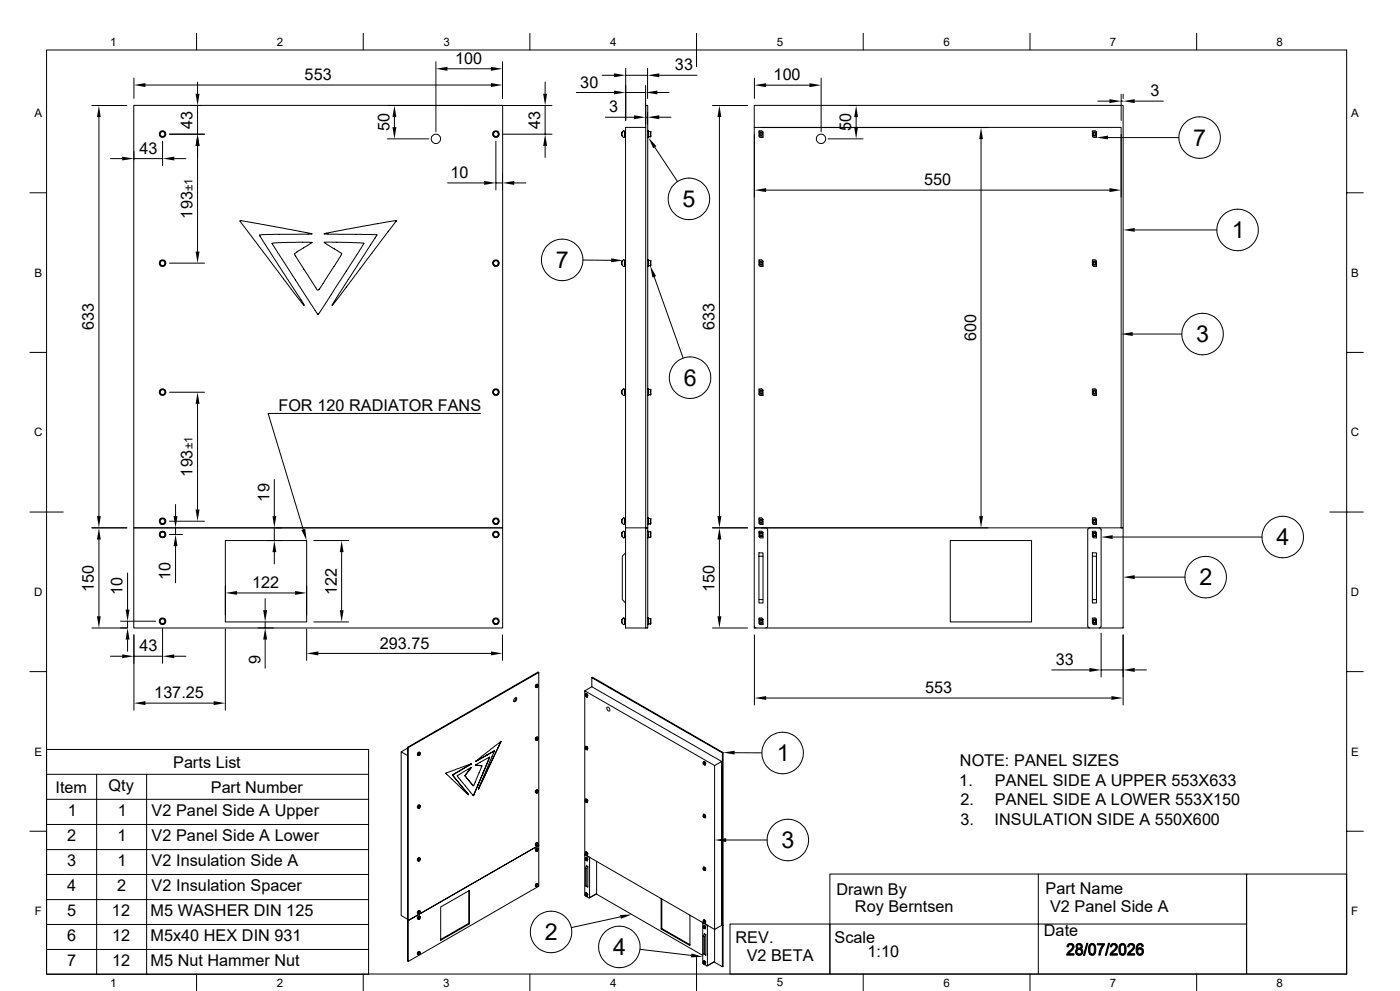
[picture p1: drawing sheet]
<svg xmlns="http://www.w3.org/2000/svg" width="420mm" height="297mm" viewBox="0 0 420 297" stroke-linecap="round" stroke-linejoin="round" font-family="sans-serif">
<g fill="none" stroke="#000" stroke-width=".3">
<path d="M14 15h390v276.9h-390zM59 10v5M109 10v5M130.8 18.5v21M150.7 18.5v11M159 10v5M209 10v10M259 10v5M309 10v5M359 10v5M27.6 31.6h10.5M29.7 35.1v119.6"/>
<path d="M40.1 31.6h110.7v126.6h-110.7zM40.2 23.4v6.1M43.6 25.5h103.7M57.1 31.6h3.3M59.3 24.6v3.5M59.3 31.6v8.6M116.2 31.6h49.4M118.3 35.1v3M134.2 20.6h13.1M163.5 24.6v3.5M163.5 31.6v8.6M172.9 27.7h11.3"/>
<path d="M180.7 22.6h3.5M181.6 35.1h8.6M186.6 39.7v1M187 39.2h.3v2l-.7-.4v-1.2zM187.3 39.6h.2v1.2h-.2M187.5 39.7h.2M187.7 27.7h6M187.7 20.5v15.6M187.7 22.6h6.6M193.7 35.1h.6M193.7 25.6v11.6M193.7 38.2h-6v120h6"/>
<path d="M193.7 31.6h.6v156.6h-.6v-30h.6h-.6zM194.3 33.7v3.5M194.3 20.5v9M194.3 39.2h.2v2h-.2M194.5 39.4h.6M194.5 39.4v.1M194.6 39.4v1.6M195.2 39.4l-.1 1.6M195.2 39.4h.1M195.2 39.4v1.5M197.2 27.7h3.5M197.8 35.1h3.5"/>
<path d="M197.8 22.6h11.3M213.7 31.6h10.5M215.8 35.1v119.6M226.3 38.2h110v120h-110zM226.3 38.2v-6.6h110.6v126.6h-.6h.6v30h-110.6v-30M226.3 23.4v6.1M227.7 39.6v1.2h1.2M228.4 38.2h68M228.9 39.6l-.4-.4h-.8v.4h1.2v1.6h-.8l-.4-.4M229.8 25.5h13M246.3 23.4v16.1M254.7 31.6h2"/>
<path d="M256.8 35.1v3M327.7 39.6v1.2h1.2M328.9 39.6l-.4-.4h-.8v.4h1.2v1.6h-.8l-.4-.4M329.3 30.3h3.5M336.3 28.2v7.9M336.3 30.3h.6M336.9 28.2v1.3M340.4 30.3h8.6M9 57.8h5M33.1 47.5h3.6M40.2 45.4v2.5M40.2 47.5h8.6"/>
<path d="M48.8 42.3v7.3M52.3 47.5h3.5M59.3 43.7v31.7M61.3 40.2h-10.5M116.2 41.6h12.5M134.3 54.8h10.9M148.8 42.3v14.6M148.8 54.8h1.9M150.7 52.2v4.7M150.9 40.2h14.7M154.3 54.8h3.5M163.5 43.7v3.5"/>
<path d="M187.5 40.7h.2M194.5 40.9l.6 .1M194.6 40.9v.1M195.1 41h.1M195.2 40.9v.1M196.4 44.2l6.8 10.2M226.3 40.3v18.8M229.8 57h103M248.4 41.6h10.5M294.3 41.7v113M332.4 41.2h21.2M336.3 40.3v18.8"/>
<path d="M404 57.8h5M50.8 78.9h10.5M72 66.1l21.6 4-15.3 .3a.33 .33 0 0 0-.4 .2 .33 .33 0 0 0 .2 .4l13.1 20.5-3.6-4.5zM81.6 72.9l4.5-.3 7.5 .1-5.3 3.4 6.6 10.5 .6 .4 .8-1 6.2-9.9-5.3-3.5 11.9 .3-13.6 21.3zM97.2 70.1l12.5-2.5 9.2-1.4-19.2 25.3 13.4-21.1zM174.9 77.9l8.4 .1M186.6 78.4v1M186.7 78.2l.6-.3v2h-.3l-.4-.4zM187.3 78.3h.2v1.2h-.2M187.5 79.4h.2M187.5 78.4h.2M194.3 77.9h.2v2h-.2"/>
<path d="M194.5 79.6h.1M194.5 79.6l.6 .1M194.5 78.1h.1M194.6 78.1v1.6M195.1 79.7h.1M195.1 78.1h-.5M195.2 78.1l-.1 1.6M195.2 78.1h.1M195.2 78.1v1.5M195.2 79.6v.1M227.7 78.3v1.2h1.2M228.5 77.9h-.8v.4h1.2v1.6l-.9-.1-.3-.3"/>
<path d="M228.5 77.9l.4 .4M327.7 78.3v1.2h1.2M328.5 77.9h-.8v.4h1.2v1.6l-.9-.1-.3-.3M328.5 77.9l.4 .4M340.4 68.9h24.6M196.3 83l8.6 24.3M9 105.6h5M50.8 117.6h10.5M186.6 117.1v.9M186.9 116.7l.4-.2v2l-.7-.3v-1.3zM187.3 116.9h.2v1.3h-.2M187.5 118h.2"/>
<path d="M187.5 117.1h.2M194.3 116.5h.2v2h-.2M194.5 116.8h.1M194.5 118.3h.1M194.6 118.3h.1M194.6 118.3h.5M195.1 116.7l.1 .1v1.5zM195.1 116.7h-.5v1.6M227.7 116.9v1.3h1.2M228.9 116.9l-.4-.4h-.8v.4h1.2v1.6h-.8l-.4-.3M327.7 116.9v1.3h1.2M328.9 116.9l-.4-.4h-.8v.4h1.2v1.6h-.8l-.4-.3"/>
<path d="M339.8 100.1h14.7M404 105.6h5M59.3 121v31.7M144.1 123.9h-63.7l10.6 34.8M9 153.5h10M27.6 158.2h10.5M40.1 158.2h110.7v30h-110.7zM50.8 156.2h10.5M52.7 151.2v3.5M52.7 158.2v2M82.3 143.7v11M82.3 158.2v3.8"/>
<path d="M82.8 158.2h1.6M186.6 155.7v1M186.6 159.7v1M186.7 159.5l.6-.3v2h-.3l-.4-.4zM187 155.2h.3v2l-.7-.4v-1.2zM187.3 155.6h.2v1.2h-.2M187.3 159.6h.2v1.2h-.2M187.5 156.7h.2M187.5 155.7h.2M187.5 159.7h.2M187.7 158.2v30h6M194.3 155.2h.2v2h-.2"/>
<path d="M194.3 159.2h.2v2h-.2M194.5 156.9l.1 .1M194.5 159.4v.1M194.5 155.4h.1M194.5 159.4h.1M194.6 155.4v1.6h.5M195.1 155.4h.1v1.6zM195.1 155.4h-.5M195.1 159.4h.1v1.6zM195.1 159.4h-.5v1.6M213.7 158.2h10.5M226.8 158.2l-.5 .5"/>
<path d="M226.8 158.2h69.6M227.7 155.6v1.2h1.2M227.7 159.6v1.2h1.2M228.5 155.2h-.8v.4h1.2v1.6h-.8l-.4-.4M228.5 155.2l.4 .4M228.9 159.6l-.4-.4h-.8v.4h1.2v1.6l-.9-.1-.3-.3M229.8 158.2l.5 .5M230.3 158.7v29M326.8 158.2l-.5 .5v29l.5 .5M326.8 158.2h3M327.7 155.6v1.2h1.2M327.7 159.6v1.2h1.2"/>
<path d="M328.5 155.2h-.8v.4h1.2v1.6h-.8l-.4-.4M328.5 155.2l.4 .4M328.9 159.6l-.4-.4h-.8v.4h1.2v1.6l-.9-.1-.3-.3M329.8 158.2l.5 .5v29l-.5 .5M398.9 153.5h10.1M29.7 161.7v23M38.3 171.7v11M50.8 160.2h3.9M52.7 163.7v11M67.6 162h24.4v24.4h-24.4zM67.6 175.6v8.7M71.1 177.7h17.4"/>
<path d="M79.5 179.4v3.5M80.1 162h4.3M82.3 165.5v3.5M92 175.6v8.7M94.1 162h10.5M102.5 165.5v17.4M187.5 160.7h.2M187.7 165.7l-1 1v13l1 1M194.5 161h.1M194.6 161h.1M194.6 161h.5M215.8 161.7v23"/>
<path d="M227.7 179.7h1.2v1h-1.2zM227.7 166.7h1.2v13M228.9 166.7v-1h-1.2v14M285.1 162h24.4v24.4h-24.4zM327.7 179.7h1.2v1h-1.2zM327.7 166.7h1.2v13M328.9 166.7v-1h-1.2v14M333.8 161h44.7M340.4 173h15.1M27.6 188.2h10.5M33.1 196.7h3.6M36.2 186.2h10.5"/>
<path d="M38.3 186.2v2M38.3 191.7v3.5M40.2 190.3v22.6M40.2 196.7h8.6M48.8 188.3v10.5M52.3 196.7h3.5M67.6 188.5v24.4M77.4 188.2h4.6M79.5 186.4v1.8M79.5 191.7v8.6M92 188.5v9.5M94.1 186.4h10.5"/>
<path d="M95.5 195.8h51.8M150.7 190.3v7.7M186.6 185.7v1M187 185.2h.3v2l-.7-.4v-1.2zM187.3 185.6h.2v1.2h-.2M187.5 186.7h.2M187.5 185.7h.2M194.3 185.2h.2v2h-.2M194.5 186.9l.6 .1M194.5 185.5h.1M194.6 185.4v1.6M194.6 186.9v.1"/>
<path d="M195.1 187h.1M195.1 185.4l-.5 .1M195.2 186.9v-1.4l-.1-.1v1.6M195.2 186.9v.1M213.7 188.2h10.5M226.3 187.7l.5 .5M226.3 190.3v21M227.7 185.6v1.2h1.2M228.9 185.6l-.4-.4h-.8v.4h1.2v1.6h-.8l-.4-.4M230.3 187.7l-.5 .5M327.7 185.6v1.2h1.2M328.9 185.6l-.4-.4h-.8v.4h1.2v1.6h-.8l-.4-.4"/>
<path d="M330.3 189.8v13.1M336.9 190.3v21M9 201.3h5M43.6 210.7h20.5M154.3 209.3a.41 .41 0 0 1 .7-.1 .41 .41 0 0 1-.1 .7l-.1 .2a.41 .41 0 0 1-.7 .1 .41 .41 0 0 1 .1-.6zM154.8 209.1a.97 .97 0 0 1-.7 1.1M160.7 205.7l.2 .1zM160.8 205.5h.1M160.8 205.4l-.1 .2M160.8 205.3l.2 .1zM161 205.2h.1M161.1 205.1a.58 .58 0 0 0-.4 .8"/>
<path d="M161.2 205.1l-.5 .6 .3 .4M161.2 205.1h.1M161.2 205.4h.1a.25 .25 0 0 1 .1 .4 .25 .25 0 0 1-.4-.1zM161.2 205.1l.1 .1a.42 .42 0 0 0-.5 .2 .42 .42 0 0 0 .1 .6M161.3 206l-.3 .1M161.3 206h.1M161.5 205.6l-.1-.4-.4 .2-.1 .4 .1 .3M161.6 201.5l-39.1 22.6M175.4 207.1l39 22.3 2.1-1.2v49.1M175.6 208.1v.5l.4 .3M175.6 208.6l.2 .2M175.6 208.4h.3l-.1 .3"/>
<path d="M175.6 208.4h.1M175.6 208.4l.2 .3zM175.6 208.3h.1M175.7 207.9l.3 .1M175.7 208.7h.1M175.9 208.7h.1M176 208.4l.1 .6M176 208l-.3-.1-.1 .2 .4 .3M176 208.1v.2M176.1 208l.1 .2M176.1 208.1l.2 .4M176.2 208.2v.7l-.3-.1"/>
<path d="M176.2 208.6h.1M176.2 208.2v.4M176.2 208.2l-.2 .2M176.3 208.4v.1M177.5 205.8v-2.7l.3-.1 39.1 22.6M177.5 203.1l39.2 22.5h.2v51.7l-.2 .2v-51.9M182.1 212a.73 .73 0 0 1 .7 .3 .73 .73 0 0 1 0 .8 .83 .83 0 0 1-.7-1.1zM229.8 209.2h103.6M315.5 200.8h11.3M330.3 200.8h6.6M340.4 200.8h3.5M404 201.3h5"/>
<path d="M14 232.1h96.6M14 239.6h96.6M14 224.6h96.6v67.4h-96.6zM29 232.1v59.9M44 232.1v59.9M120.4 225.3v49.1l1.9 1.1M122.3 224.2l-1.9 1.1 1.9 1.1M122.3 224v51.8l.2 .1 39.1-22.5v-51.9l-.2-.1-39.1 22.6 .2 .1v64.1M125.3 226.3v.1M125.4 225.9l-.1 .1M125.5 226.2l-.2-.1 .2 .1M125.5 226.3l.1 .1"/>
<path d="M125.6 225.6h.1M125.6 225.8l-.1-.1 .1 .1M125.7 225.4a.58 .58 0 0 0-.4 .9M125.8 225.4l.1 .1M125.8 225.8h.1a.25 .25 0 0 1 .1 .4 .25 .25 0 0 1-.4-.1zM125.9 226.3l-.3 .1M125.9 225.6a.42 .42 0 0 0-.5 .2 .42 .42 0 0 0 .1 .5M125.9 226.3h.1M126 225.6l-.5 .1-.2 .4 .2 .2M126.1 225.9l-.1-.3-.4 .2-.1 .4 .1 .2M126.1 225.9v.1M135.8 232.3l.1 .1"/>
<path d="M135.8 232.3v.1M135.8 232.3h.1M135.8 232.4l4.4 5.3M135.8 232.4h.1M135.9 232.4l4.3 5.3M137.9 231l-2.1 1.3M137.9 231h.1M139.5 232.5l.1 .2M139.5 232.5h.1M139.5 232.5l.2 .2M139.6 232.7l.9 1.1M139.6 232.7h.1"/>
<path d="M139.7 232.7l.8 1.1M139.7 232.1l-.2 .4M139.7 232.1h.1M139.8 232.1l-.3 .4M140.2 237.7l.3 .5M140.2 237.7h.1M140.5 231.1l-.8 1M140.5 231.1v.1M140.5 233.8l1.3 1.5M140.5 231.2l-.7 .9M140.5 233.8h.1M141 229.2l-3.1 1.8"/>
<path d="M141 229.2h.1M141.3 229l-.3 .2M141.4 230l-.9 1.1M141.4 228.9l-.4 .3M141.4 228.9l-7.2 2.7a.28 .28 0 0 0-.4 .1 .28 .28 0 0 0 .2 .4l6.5 6.1M141.4 230l-.9 1.2M141.4 230l-4.2 2.6 4.8 5.9M141.4 228.9h.1M141.4 230h.1M141.8 235.3l.1 .2M141.8 235.3h.1M142 238.4v.1"/>
<path d="M142.1 238.3l-.1 .1M142.1 238.3v.1M142.1 238.4l-.1 .1M142.7 229.2l1.1 .2M142.7 229.2l1 .2M142.8 236.6l-.7 1.7M142.8 236.6h.1M142.8 236.6l-.7 1.8M143 228l-.3 .2M143 228h.1M143.4 235.2l-.6 1.4M143.4 235.2h.1"/>
<path d="M143.7 229.4l.8 .1M143.7 229.4h.1M143.8 229.4l.7 .1M144.5 229.5l-2.3 5.6a.26 .26 0 0 1-.1 .3 .26 .26 0 0 1-.3-.1M144.5 229.5h.1M145 231.4l-1.6 3.8M145 233.4l-1.4 3M145 231.4h.1M145 233.4h.1M146 226.3l-2.9 1.7M146 226.3l-3 1.7M146 226.3h.1"/>
<path d="M146.5 230.3l-1.5 3.1M146.5 230.3h.1M146.9 227l-1.9 4.4M146.9 227l-4.2 2.2M146.9 227h.1M146.9 226.9v.1M147.7 227.7l-1.2 2.6M147.7 227.7h.1M148.3 225.1h.1M148.3 225.1l-2.3 1.2M148.3 225.1l-4.7 11.3M149.4 224.1l-1.7 3.6"/>
<path d="M149.4 224.1h.1M150.3 222.2l-.9 1.9M150.3 222.2l-7.6 6 .4-.2M150.3 222.2h.1M160.7 237.5v.1M160.7 221.5l.2 .2zM160.7 237.4h.2zM160.8 221.3v.1M160.8 237.1v.1M160.8 221.2l-.1 .2M160.8 237.1l-.1 .1M160.8 221.1h.1"/>
<path d="M160.8 221.1l.2 .1zM160.9 237.6a.43 .43 0 0 1-.1-.6 .43 .43 0 0 1 .5-.1h-.5l-.1 .5 .3 .3M161 221v.1M161 236.9h.1M161 237l-.2-.1 .2 .2M161.1 220.9a.58 .58 0 0 0-.4 .8M161.1 236.7a.58 .58 0 0 0-.4 .8M161.2 220.9h.1M161.2 236.7h.1M161.2 221.2h.1a.25 .25 0 0 1 .1 .4 .25 .25 0 0 1-.4-.1zM161.2 237.1l.1-.1a.25 .25 0 0 1 .1 .4 .25 .25 0 0 1-.4 0zM161.3 221.8l-.3 .1"/>
<path d="M161.3 237.6l-.3 .1M161.3 221.1a.42 .42 0 0 0-.5 .1 .42 .42 0 0 0 .1 .6M161.3 221.7v.1M161.3 237.6h.1M161.3 221l-.5 .1-.1 .4 .3 .4M161.5 221.4l-.2-.4-.3 .2-.1 .4 .1 .3M161.5 237.2l-.2-.3-.3 .1-.1 .4 .1 .3M161.5 221.4h.1M161.5 237.2h.1M175.6 223.9v.5l.4 .3M175.6 239.7v.5l.4 .3M175.6 224.4l.2 .2"/>
<path d="M175.6 224.2l.3 .2-.2 .1M175.6 224.2l.2 .3zM175.6 224.1h.1M175.6 239.9h.1M175.7 223.7l.4 .1M175.7 239.5l.4 .1M176 224.2l.1 .5M176 223.9l-.3-.2-.1 .2 .4 .3M176 240l.1 .6M176 239.7l-.3-.2-.1 .2 .4 .3M176 223.9v.3M176 239.7v.2"/>
<path d="M176.1 223.8l.1 .2M176.1 239.6l.1 .3M176.1 223.8l-.1 .1M176.1 239.6l-.1 .1M176.1 239.7l.2 .4M176.1 223.9l.2 .4M176.2 224v.7l-.3-.2M176.2 239.9v.6l-.3-.1M176.2 224.4h.1M176.2 224v.4M176.2 239.9v.3M176.2 224l-.2 .2"/>
<path d="M176.2 239.9l-.2 .1M176.3 224.3h.1M210.9 228.5v.5l.5 .2M211 228.8l.1-.2 .2 .2-.2 .2M211 228.8l.2 .3zM211 228.6h.1M211.1 228.3h.4M211.3 229.1h.1M211.3 228.4v.3M211.4 228.7l.2-.1-.1 .7-.6-.3M211.4 228.7l.1 .6M211.4 228.4l-.3-.1-.2 .2 .5 .2"/>
<path d="M211.5 228.4l.1 .5M211.5 228.3l-.1 .1M211.5 228.5l.2 .3M211.6 228.9h.1M214.4 229.4v49.2l2.1-1.3M216.5 228.2l-39-22.4-2.1 1.3v49l39 22.5v9.6M220.4 225.6h8.2M9 249.1h5M14 247.1h96.6M14 254.6h96.6M125.3 242.1h.1M125.3 257.9v.1"/>
<path d="M125.3 257.7l.2 .2zM125.4 241.7l-.1 .1M125.4 257.5v.1M125.4 257.4l-.1 .2M125.5 241.5l.1 .1zM125.5 257.3l.1 .1zM125.5 242.1l.1 .2M125.5 257.9h.1M125.5 258l.1 .1M125.6 241.4h.1M125.6 257.2h.1M125.7 241.3a.58 .58 0 0 0-.4 .8"/>
<path d="M125.7 257a.58 .58 0 0 0-.4 .9M125.8 241.3h.1M125.8 257l.1 .1M125.8 241.6h.1a.25 .25 0 0 1 .1 .4 .25 .25 0 0 1-.4-.1zM125.8 257.4h.1a.25 .25 0 0 1 .1 .4 .25 .25 0 0 1-.4-.1zM125.8 241.3l.2 .1M125.8 241.3l-.5 .6 .2 .2M125.9 257.9l-.3 .2M125.9 242.1h.1M125.9 242.1l-.3 .2M125.9 241.4a.42 .42 0 0 0-.5 .2 .42 .42 0 0 0 .1 .5M125.9 257.3a.42 .42 0 0 0-.5 .1 .42 .42 0 0 0 .1 .6"/>
<path d="M126 257.2l-.5 .1-.2 .4 .2 .3M126.1 257.6l-.1-.4-.3 .2-.2 .5 .1 .2M126.1 241.8h.1M126.1 241.8l-.1-.4-.4 .2-.1 .4 .1 .3M160.7 253.4h.1M160.7 255v.1M160.7 254.8l.2 .1zM160.8 252.9v.1M160.8 254.6h.1M160.8 252.9l-.1 .1M160.8 254.5l-.1 .2M160.8 253.4l.2 .1"/>
<path d="M160.8 255h.1M160.8 252.8l.2 .1zM160.8 254.4l.2 .1zM160.9 253.4a.43 .43 0 0 1-.1-.6 .43 .43 0 0 1 .5-.1l-.1-.1-.4 .2v.6M160.9 255.1a.46 .46 0 0 1-.1-.6 .46 .46 0 0 1 .5-.2l-.5 .1-.1 .4 .3 .3M161 252.6v.1M161 254.3h.1M161.1 252.5a.58 .58 0 0 0-.4 .9M161.1 254.1a.58 .58 0 0 0-.4 .9M161.2 252.5v.1M161.2 254.1v.1M161.2 252.9l.1-.1a.25 .25 0 0 1 .1 .4 .25 .25 0 0 1-.4 0z"/>
<path d="M161.2 254.5h.1a.25 .25 0 0 1 .1 .4 .25 .25 0 0 1-.4-.1zM161.3 253.4l-.3 .1M161.3 255l-.3 .1M161.3 253.4h.1M161.5 254.7l-.2-.4-.3 .2-.1 .4 .1 .2M161.5 253l-.1-.3-.4 .2-.1 .3 .1 .3M175.6 255.6v.5l.4 .2M175.6 257.2v.5l.4 .2M175.6 240.2l.2 .2M175.6 256.1l.2 .1M175.6 257.7l.2 .2M175.6 256.2h-.1"/>
<path d="M175.6 240.1l.1-.2 .2 .2-.2 .2M175.6 255.8l.3 .1-.1 .2M175.6 257.5l.2-.1 .1 .2-.1 .1M175.6 240l.2 .3zM175.6 255.8l.2 .3zM175.6 257.5l.2 .3zM175.6 257.3h.1M175.7 255.3l.3 .2M175.7 257h.4l-.1 .1M175.7 255.7h-.1M175.7 256.1l.1 .1M175.7 257.8h.1"/>
<path d="M175.9 240.3h.1M175.9 256.2h.1M176 255.8l.1 .6M176 255.5l-.3-.2-.1 .3 .4 .2M176 257.5l.1 .5M176 257.1l-.3-.1-.1 .2 .4 .3M176 255.5v.3M176 257.2v.2M176.1 255.5l.1 .2M176.1 257.1l.1 .2M176.1 255.6l.1 .4v-.3M176.1 257.2l.2 .4"/>
<path d="M176.2 255.7v.6l-.3-.1M176.2 257.3v.7l-.3-.2M176.2 240.2h.1M176.2 256h.1M176.2 257.6h.1M176.2 257.3v.3M176.2 255.7l-.2 .1M176.2 257.3l-.2 .2M176.3 240.1h.1M176.3 255.9h.1M176.3 257.6h.1M176.4 259.7v6.2"/>
<path d="M176.9 257.1l-.2-.3-1.2-.5-.1 11.9 1.3 .9 .2-.1M176.9 257.1v11.9M177 257l-.1 .1M179 258.2v9.6l-2.1 1.2M210.9 244.3v.5l.5 .2M211 244.6l.1-.1 .2 .1-.2 .3M211 244.6l.2 .3zM211 244.5h.1M211.1 259.9l.4 .1-.4-.1-.2 .2 .5 .3M211.1 244.1l.4 .1M211.3 244.9h.1M211.3 244.3v.2"/>
<path d="M211.4 244.6l.2-.2v.7l-.7-.3M211.4 244.6l.1 .5M211.5 244.2l.1 .5M211.5 244.2l-.4-.1-.2 .2 .5 .3M211.5 244.3l.2 .4M211.6 244.8h.1M211.7 244.6h.1M217.8 251.8h12.3M404 249.1h5M14 262.1h96.6M14 269.6h96.6M14 277.1h96.6"/>
<path d="M122.3 275.8l.2 .1 39.1-22.5v12.2l-39.1 22.6-.2-.2zM125.3 273.6h.2zM125.4 273.3l-.1 .1M125.4 275h-.1M125.5 273.1l.1 .1zM125.5 273.8l.1 .1M125.5 275.4l.1 .1M125.6 273.1h.1M125.6 274.7h.1M125.7 272.9a.58 .58 0 0 0-.4 .8M125.7 274.5a.58 .58 0 0 0-.4 .9M125.8 272.9h.1"/>
<path d="M125.8 274.5l.1 .1M125.8 273.3l.1-.1a.25 .25 0 0 1 .1 .4 .25 .25 0 0 1-.4 0zM125.8 274.9l.1-.1a.25 .25 0 0 1 .1 .4 .25 .25 0 0 1-.4 0zM125.8 272.9l.2 .2M125.8 272.9l-.5 .7 .2 .2M125.8 273h.1M125.9 273.8h.1M125.9 273.8l-.3 .1M125.9 275.4l-.3 .1M125.9 273.1a.42 .42 0 0 0-.5 .1 .42 .42 0 0 0 .1 .6M125.9 274.7a.42 .42 0 0 0-.5 .2 .42 .42 0 0 0 .1 .5M125.9 275.4h.1"/>
<path d="M126 274.7h-.5l.1 .2-.1-.1-.2 .4 .2 .2M126.1 273.4l-.1-.4-.4 .2-.1 .4 .1 .3M126.1 275l-.1-.3-.4 .2-.1 .4 .1 .2M126.1 275h.1M140.6 267v9.7M140.8 276.9v-10l-8.6 4.9v10l8.6-4.9-.2-.2-8.4 4.9M160.7 265.6v.1M160.8 265.3h-.1M160.8 265l-.1 .4 .2 .2-.2-.1 .3 .3M160.8 265l.2 .1-.2-.1M160.8 265h.5a.42 .42 0 0 0-.5 .1 .42 .42 0 0 0 .1 .6M161 264.9v.1"/>
<path d="M161.1 264.8a.58 .58 0 0 0-.4 .8M161.2 264.8h.1M161.2 265.1h.1a.25 .25 0 0 1 .1 .4 .25 .25 0 0 1-.4-.1zM161.3 265.6l-.3 .2M161.5 265.3a.29 .29 0 0 0-.4-.2 .29 .29 0 0 0-.1 .4v.3M175.6 267.8v.6l.4 .2M175.6 268.4l.2 .1M175.6 268.1l.3 .1-.2 .2M175.6 265.4l.8 .5zM175.6 260.1l.4 .3v5.2M175.6 268.1h.1M175.6 268.1l.2 .3z"/>
<path d="M175.7 267.6l.4 .1M175.7 268h-.1M175.9 268.4h.1M176 268.1l.1 .5M176 267.8v.3M176 260.4l.4-.7-.5-.2-.3 .6v5.3M176.1 267.7l.1 .2M176.1 267.7l-.4-.1-.1 .2 .4 .3M176.1 267.8l.2 .4M176.2 267.9v.7l-.3-.1M176.2 267.9v.4M176.2 267.9l-.2 .2"/>
<path d="M176.3 268.2h.1M178.9 267.9l31.9 18.4M178.9 267.9l-2.1 1.2M179 267.8h-.1M186.1 274.8l-14.7 3.2M198.3 269.3v9.1M198.5 269.5v8.8M207 274.3v9.1l-8.7-5 .2-.1 8.5 4.8M210.8 276.7v11.9l.2 .2M210.9 276.6h.1M210.9 260.1v.5l.5 .3M210.9 275.9v.5l.5 .3"/>
<path d="M210.9 277.6v.5l.5 .2M211 277.9h.3l-.1 .2M211 276.6l-.2 .1M211 276.6l1.2 .9M211 260.4l.2-.1 .1 .2-.1 .1M211 276.3l.2-.2 .1 .3-.1 .1M211 277.8v.1M211 260.4l.2 .3zM211 276.2l.2 .3zM211 277.8l.2 .3zM211 260.3h.1M211 276.1h.1"/>
<path d="M211 277.7h.1M211.1 275.7l.4 .1-.4-.1-.2 .2 .5 .3M211.1 277.3l.4 .2-.4-.2-.2 .3 .5 .2M211.1 260.7h.1M211.1 276.5h.1M211.1 278.1l.1 .1M211.3 260.7h.1M211.3 276.5h.1M211.3 278.2h.1M211.3 260.1v.2M211.3 275.9v.2M211.3 277.5v.3"/>
<path d="M211.4 260.4l.2-.2v.7l-.7-.3M211.4 276.2l.2-.1-.1 .7-.6-.4M211.4 277.8l.2-.1v.6l-.7-.2M211.4 260.4l.1 .5M211.4 276.2l.1 .6M211.4 277.8l.1 .6M211.5 260l.1 .6M211.5 275.8l.1 .6M211.5 277.5l.1 .2M211.5 277.6l.2 .3M211.5 275.9l.2 .4M211.5 260.1l.2 .4"/>
<path d="M211.6 277.7v.3M211.6 260.6h.1M211.6 276.4h.1M211.6 278h.1M212.4 277.4l-.2 .1v11.9M216.5 277.3h.4v12.3l-.2 .1v-12.2zM219 276.9h30v15h-30zM249 262h125v29.9h-125zM249 276.9h125M311.5 262v29.9M374 262h30v29.9h-30zM14 284.6h96.6"/>
<path d="M59 291.9v5M109 291.9v5M125.3 286h.1M125.3 285.8l.2 .1zM125.4 285.6h.1M125.4 285.5l-.1 .2M125.5 285.4l.1 .1zM125.5 286l.1 .2M125.6 285.3h.1M125.7 285.2a.58 .58 0 0 0-.4 .8M125.8 285.2h.1M125.8 285.5h.1a.25 .25 0 0 1 .1 .4 .25 .25 0 0 1-.4-.1z"/>
<path d="M125.8 285.2l.2 .1M125.8 285.2l-.5 .6 .2 .2M125.9 286h.1M125.9 286l-.3 .2M125.9 285.3a.42 .42 0 0 0-.5 .2 .42 .42 0 0 0 .1 .5M126.1 285.7h.1M126.1 285.7l-.1-.4-.4 .2-.1 .4 .1 .3M159 291.9v5M192 284.5l15.3 1.8M209 286.9v10M210.9 285.8l.9 .5zM210.9 280.5l.5 .2v5.3"/>
<path d="M210.9 288.2v.5l.5 .3M211 288.5h.3l-.1 .3M211 288.9l1.1 .6 .1-.1M211 288.5h.1M211 288.5l.2 .3zM211 288.4h.1M211.1 288l.3 .1M211.1 288.8h.1M211.3 288.8h.1M211.3 288.2v.2M211.4 288.5l.2-.2-.1 .8-.6-.4M211.4 280.7l.4-.6-.5-.2-.4 .6v5.3"/>
<path d="M211.4 288.5l.1 .6M211.4 288.1l-.3-.1-.2 .2 .5 .3M211.5 288.1l.1 .6M211.5 288.2l.2 .3M211.6 288.7h.1M211.8 280.1v6.2M214.2 288.3l2.5 1.4M214.3 288.3l-2.1 1.2M214.3 288.2h-.1M214.4 288.2l-2.2 1.2M259 291.9v5M309 291.9v5"/>
<path d="M359 291.9v5"/>
<circle cx="48.7" cy="40.2" r=".91"/>
<circle cx="48.8" cy="40.2" r=".98"/>
<circle cx="48.8" cy="40.2" r=".72"/>
<circle cx="130.8" cy="41.6" r="1.41"/>
<circle cx="148.7" cy="40.2" r=".98"/>
<circle cx="148.8" cy="40.2" r=".72"/>
<circle cx="148.8" cy="40.2" r=".9"/>
<circle cx="206.7" cy="59.6" r="6.2"/>
<circle cx="228.3" cy="40.2" r=".47"/>
<circle cx="228.3" cy="40.2" r=".34"/>
<circle cx="246.3" cy="41.6" r="1.41"/>
<circle cx="328.3" cy="40.2" r=".47"/>
<circle cx="328.3" cy="40.2" r=".34"/>
<circle cx="359.9" cy="41.2" r="6.2"/>
<circle cx="48.8" cy="78.9" r=".92"/>
<circle cx="48.8" cy="78.9" r=".98"/>
<circle cx="48.8" cy="78.9" r=".72"/>
<circle cx="148.7" cy="78.9" r=".98"/>
<circle cx="148.8" cy="78.9" r=".72"/>
<circle cx="148.8" cy="78.9" r=".91"/>
<circle cx="168.7" cy="77.9" r="6.2"/>
<circle cx="228.3" cy="78.9" r=".47"/>
<circle cx="228.3" cy="78.9" r=".34"/>
<circle cx="328.3" cy="78.9" r=".47"/>
<circle cx="328.3" cy="78.9" r=".34"/>
<circle cx="371.3" cy="68.9" r="6.2"/>
<circle cx="48.7" cy="117.5" r=".91"/>
<circle cx="48.8" cy="117.5" r=".98"/>
<circle cx="48.8" cy="117.5" r=".72"/>
<circle cx="148.7" cy="117.5" r=".98"/>
<circle cx="148.8" cy="117.5" r=".72"/>
<circle cx="148.8" cy="117.5" r=".92"/>
<circle cx="207" cy="113.2" r="6.2"/>
<circle cx="228.3" cy="117.5" r=".47"/>
<circle cx="228.3" cy="117.5" r=".34"/>
<circle cx="328.3" cy="117.5" r=".47"/>
<circle cx="328.3" cy="117.5" r=".34"/>
<circle cx="360.8" cy="100.1" r="6.2"/>
<circle cx="48.8" cy="156.2" r=".92"/>
<circle cx="48.8" cy="156.2" r=".98"/>
<circle cx="48.8" cy="156.2" r=".72"/>
<circle cx="148.7" cy="156.2" r=".98"/>
<circle cx="148.8" cy="156.2" r=".72"/>
<circle cx="148.8" cy="156.2" r=".92"/>
<circle cx="228.3" cy="156.2" r=".47"/>
<circle cx="228.3" cy="156.2" r=".34"/>
<circle cx="328.3" cy="156.2" r=".47"/>
<circle cx="328.3" cy="156.2" r=".34"/>
<circle cx="48.7" cy="160.2" r=".91"/>
<circle cx="48.8" cy="160.2" r=".98"/>
<circle cx="48.8" cy="160.2" r=".72"/>
<circle cx="148.7" cy="160.2" r=".98"/>
<circle cx="148.8" cy="160.2" r=".72"/>
<circle cx="148.8" cy="160.2" r=".92"/>
<circle cx="228.3" cy="160.2" r=".47"/>
<circle cx="228.3" cy="160.2" r=".34"/>
<circle cx="328.3" cy="160.2" r=".47"/>
<circle cx="328.3" cy="160.2" r=".34"/>
<circle cx="361.7" cy="173" r="6.2"/>
<circle cx="384.8" cy="161" r="6.2"/>
<circle cx="48.7" cy="186.2" r=".91"/>
<circle cx="48.8" cy="186.2" r=".98"/>
<circle cx="48.8" cy="186.2" r=".72"/>
<circle cx="148.7" cy="186.2" r=".98"/>
<circle cx="148.8" cy="186.2" r=".72"/>
<circle cx="148.8" cy="186.2" r=".9"/>
<circle cx="228.3" cy="186.2" r=".47"/>
<circle cx="228.3" cy="186.2" r=".34"/>
<circle cx="328.3" cy="186.2" r=".47"/>
<circle cx="328.3" cy="186.2" r=".34"/>
<circle cx="234.8" cy="225.7" r="6.2"/>
<circle cx="236.4" cy="251.8" r="6.2"/>
<circle cx="165.3" cy="279.3" r="6.2"/>
<circle cx="185.8" cy="283.8" r="6.2"/>
</g>
<g fill="#000">
<path d="M29.7 31.6l.5 3.5h-1.1zM40.2 25.5l3.4-.6v1.2zM58.7 28.1h1.2l-.6 3.5zM117.7 38.1h1.2l-.6 3.5zM118.3 31.6l.6 3.5h-1.2zM130.8 20.6l3.4-.6v1.2zM147.3 24.9l3.4 .6-3.4 .6zM147.3 20l3.4 .6-3.4 .6zM162.9 28.1h1.2l-.6 3.5zM184.2 27.1l3.5 .6-3.5 .6zM184.2 22l3.5 .6-3.5 .6zM190.2 34.5l3.5 .6-3.5 .6z"/>
<path d="M193.7 27.7l3.5-.6v1.2zM194.3 35.1l3.5-.6v1.2zM194.3 22.6l3.5-.6v1.2zM215.8 31.6l.6 3.5h-1.2zM226.3 25.5l3.5-.6v1.2zM242.8 24.9l3.5 .6-3.5 .6zM256.8 31.6l.6 3.5h-1.2zM256.2 38.1h1.2l-.6 3.5zM332.8 29.7l3.5 .6-3.5 .6zM336.9 30.3l3.5-.6v1.2zM36.7 46.9l3.5 .6-3.5 .6zM48.8 47.5l3.5-.6v1.2z"/>
<path d="M59.3 40.2l.6 3.5h-1.2zM145.2 54.2l3.6 .6-3.6 .6zM150.7 54.8l3.6-.6v1.2zM163.5 40.2l.6 3.5h-1.2zM194.5 41.2l2.4 2.6-.9 .6zM226.3 57l3.5-.6v1.2zM294.3 38.2l.6 3.5h-1.1zM328.9 41.2l3.5-.6v1.2zM332.8 56.4l3.5 .6-3.5 .6zM58.7 75.4h1.2l-.6 3.5zM183.3 77.4l3.6 .7-3.6 .5zM336.9 68.9l3.5-.6v1.2z"/>
<path d="M195.1 79.7l1.7 3.1-1.1 .4zM336.3 100.1l3.5-.6v1.2zM59.3 117.6l.6 3.4h-1.2zM29.1 154.7h1.1l-.5 3.5zM52.1 154.7h1.2l-.6 3.5zM58.7 152.7h1.2l-.6 3.5zM81.7 154.7h1.2l-.6 3.5zM90.4 158.8l1.2-.3 .4 3.5zM215.2 154.7h1.2l-.6 3.5zM293.8 154.7h1.1l-.6 3.5zM29.7 158.2l.5 3.5h-1.1zM52.7 160.2l.6 3.5h-1.2z"/>
<path d="M67.6 177.7l3.5-.6v1.2zM82.3 162l.6 3.5h-1.2zM88.5 177.1l3.5 .6-3.5 .6zM102.5 162l.6 3.5h-1.2zM215.8 158.2l.6 3.5h-1.2zM330.3 161l3.5-.6v1.1zM336.9 173l3.5-.6v1.2zM29.1 184.7h1.1l-.5 3.5zM36.7 196.1l3.5 .6-3.5 .6zM38.3 188.2l.6 3.5h-1.2zM37.7 182.7h1.2l-.6 3.5zM48.8 196.7l3.5-.6v1.2z"/>
<path d="M79 182.9h1.1l-.6 3.5zM79.5 188.2l.6 3.5h-1.1zM92 195.8l3.5-.6v1.2zM101.9 182.9h1.2l-.6 3.5zM147.3 195.2l3.4 .6-3.4 .6zM215.2 184.7h1.2l-.6 3.5zM40.2 210.7l3.4-.6v1.2zM64.1 210.1l3.5 .6-3.5 .6zM226.3 209.2l3.5-.6v1.2zM326.8 200.2l3.5 .6-3.5 .6zM333.4 208.6l3.5 .6-3.5 .6zM336.9 200.8l3.5-.6v1.2z"/>
<path d="M216.9 225.6l3.5-.6v1.1zM214.4 251.8l3.4-.6v1.1zM186 274.2l3.6-.1-3.3 1.3zM207.4 285.7l3.4 1.1-3.5 .1z"/>
</g>
<g fill="#000" stroke="#000" stroke-width=".3">
<path d="M320.4 283l.1-.1a1.17 1.17 0 0 1 1.5 .2h-1l-.5 .7h-.4z" fill-rule="evenodd"/>
<path d="M321.1 283.1h.9a1.94 1.94 0 0 1-1.1 2.4l-.4 .3h1.7v.5h-2.2l.3-.8 1.1-1a.73 .73 0 0 0 .4-.8 .73 .73 0 0 0-.7-.6z" fill-rule="evenodd"/>
<path d="M323.1 283a1.08 1.08 0 0 1 1.4 .1h-.7a.55 .55 0 0 0-.6 .6 .55 .55 0 0 0 .6 .5h.7l-.3 .2 .4 .2h-.9a.7 .7 0 0 0-.7 .7 .7 .7 0 0 0 .8 .7h-.8a.98 .98 0 0 1 .3-1.6 .82 .82 0 0 1-.2-1.4z" fill-rule="evenodd"/>
<path d="M323.8 283.1h.7l.2 .3-.2 .8h-.7a.55 .55 0 0 0 .5-.5 .55 .55 0 0 0-.5-.6z" fill-rule="evenodd"/>
<path d="M323.7 284.6h.9a1.08 1.08 0 0 1-.1 1.5 1.08 1.08 0 0 1-1.5-.1h.8a.7 .7 0 0 0 .6-.8 .7 .7 0 0 0-.7-.6z" fill-rule="evenodd"/>
<path d="M326 282.7h.3l-.9 3.6h-.4z" fill-rule="evenodd"/>
<path d="M326.8 283.3l.8-.2a1.9 1.9 0 0 0-.5 2.5l.6 .4h-.8l-.2-.4-.1-1.6z" fill-rule="evenodd"/>
<path d="M327 283l.1-.1a1.28 1.28 0 0 1 1.4 .3 1.28 1.28 0 0 1 .2 1.4l-.1 .9a.96 .96 0 0 1-.7 .8 .96 .96 0 0 1-1-.3h.8a1.84 1.84 0 0 0 .5-2.4l-.5-.5h-.8z" fill-rule="evenodd"/>
<path d="M329.2 282.8h2.1v.4l-.9 1.5-.3 1.6h-.5l.2-1.1 1-2h-1.6z" fill-rule="evenodd"/>
<path d="M332.5 282.7h.4l-1 3.6h-.3z" fill-rule="evenodd"/>
<path d="M333.4 283l.1-.1a1.17 1.17 0 0 1 1.4 .1l-.9 .1-.5 .7h-.4z" fill-rule="evenodd"/>
<path d="M334.1 283.1h.9a1.95 1.95 0 0 1-1.2 2.4l-.2 .3h1.6v.5h-2.2l.2-.7 1.1-1.1a.73 .73 0 0 0 .5-.8 .73 .73 0 0 0-.7-.6z" fill-rule="evenodd"/>
<path d="M335.9 283.3l.8-.2a1.9 1.9 0 0 0-.5 2.5l.6 .4h-.8l-.2-.4-.1-1.6z" fill-rule="evenodd"/>
<path d="M336.1 283l.1-.1a1.28 1.28 0 0 1 1.4 .3 1.28 1.28 0 0 1 .2 1.4l-.1 .9a.96 .96 0 0 1-.7 .8 .96 .96 0 0 1-1-.3h.8a1.73 1.73 0 0 0 .6-2.2l-.3-.5-1.1-.2z" fill-rule="evenodd"/>
<path d="M338.6 283l.2-.1a1.17 1.17 0 0 1 1.4 .2h-1l-.5 .7h-.4z" fill-rule="evenodd"/>
<path d="M339.3 283.1h.9a1.94 1.94 0 0 1-1.1 2.4l-.3 .3h1.6v.5h-2.2l.3-.8 1.1-1a.73 .73 0 0 0 .4-.8 .73 .73 0 0 0-.7-.6z" fill-rule="evenodd"/>
<path d="M341.1 283.2l.9-.1a1.09 1.09 0 0 0-.8 1.4h.4a.83 .83 0 0 0-.3 .8 .83 .83 0 0 0 .7 .7h.7a1.25 1.25 0 0 1-1.5 0 1.25 1.25 0 0 1-.4-1.5z" fill-rule="evenodd"/>
<path d="M341.4 284.2a1.04 1.04 0 0 1 1.4 .1l-1.6 .2z" fill-rule="evenodd"/>
<path d="M341.3 283a.99 .99 0 0 1 1.1-.2 .99 .99 0 0 1 .6 .8l-.4 .1-.3-.5z" fill-rule="evenodd"/>
<path d="M342 284.4l.8-.1 .2 .5-.2 1.1-.8 .1a.8 .8 0 0 0 .6-.8 .8 .8 0 0 0-.6-.8z" fill-rule="evenodd"/>
</g>
<g font-size="7">
<text x="357.9" y="43.7">7</text>
<text x="204.7" y="62.1">5</text>
<text x="369.6" y="71.4">1</text>
<text x="166.7" y="80.4">7</text>
<text x="358.8" y="102.6">3</text>
<text x="205.1" y="115.7">6</text>
<text x="383" y="163.4">4</text>
<text x="359.8" y="175.5">2</text>
<text x="233.1" y="228.2">1</text>
<text x="234.4" y="254.3">3</text>
<text x="163.4" y="281.9">2</text>
<text x="184" y="286.3">4</text>
</g>
<g font-size="4.9">
<text x="136.5" y="19.2">100</text>
<text x="202.5" y="21.1">33</text>
<text x="91.4" y="24">553</text>
<text x="174.1" y="26.2">30</text>
<text x="232.1" y="24">100</text>
<text x="345.1" y="28.9">3</text>
<text x="182.8" y="33.7">3</text>
<text x="57.8" y="38.6" transform="rotate(-90 57.8 38.6)">43</text>
<text x="116.9" y="39.3" transform="rotate(-90 116.9 39.3)">50</text>
<text x="162.1" y="38.6" transform="rotate(-90 162.1 38.6)">43</text>
<text x="255.4" y="39.3" transform="rotate(-90 255.4 39.3)">50</text>
<text x="41.8" y="46.1">43</text>
<text x="135.2" y="53.4">10</text>
<text x="277.2" y="55.5">550</text>
<text x="57.8" y="65.5" transform="rotate(-90 57.8 65.5)">193</text>
<text x="28.2" y="99" transform="rotate(-90 28.2 99)">633</text>
<text x="214.4" y="99" transform="rotate(-90 214.4 99)">633</text>
<text x="292.9" y="102.3" transform="rotate(-90 292.9 102.3)">600</text>
<text x="83.5" y="123.2">FOR 120 RADIATOR FANS</text>
<text x="57.8" y="142.8" transform="rotate(-90 57.8 142.8)">193</text>
<text x="80.9" y="150.3" transform="rotate(-90 80.9 150.3)">19</text>
<text x="51.2" y="173.8" transform="rotate(-90 51.2 173.8)">10</text>
<text x="28.2" y="177.4" transform="rotate(-90 28.2 177.4)">150</text>
<text x="36.8" y="178.3" transform="rotate(-90 36.8 178.3)">10</text>
<text x="75.6" y="176.3">122</text>
<text x="101.1" y="178.4" transform="rotate(-90 101.1 178.4)">122</text>
<text x="214.4" y="177.4" transform="rotate(-90 214.4 177.4)">150</text>
<text x="41.8" y="195.2">43</text>
<text x="113.9" y="194.4">293.75</text>
<text x="78.1" y="199.1" transform="rotate(-90 78.1 199.1)">9</text>
<text x="316.7" y="199.3">33</text>
<text x="46.2" y="209.3">137.25</text>
<text x="277.5" y="207.7">553</text>
<text x="51.9" y="230.1">Parts List</text>
<text x="288" y="229.6">NOTE: PANEL SIZES</text>
<text x="16.6" y="237.5">Item</text>
<text x="32.6" y="237.1">Qty</text>
<text x="63.2" y="237.5">Part Number</text>
<text x="287.8" y="235.5">1.</text>
<text x="298.4" y="235.5">PANEL SIDE A UPPER 553X633</text>
<text x="20.3" y="244.5">1</text>
<text x="35.3" y="244.5">1</text>
<text x="45.5" y="244.6">V2 Panel Side A Upper</text>
<text x="288.2" y="241.4">2.</text>
<text x="298.4" y="241.4">PANEL SIDE A LOWER 553X150</text>
<text x="288.1" y="247.3">3.</text>
<text x="298.3" y="247.3">INSULATION SIDE A 550X600</text>
<text x="20.2" y="252">2</text>
<text x="35.3" y="252">1</text>
<text x="45.5" y="252.1">V2 Panel Side A Lower</text>
<text x="20.1" y="259.5">3</text>
<text x="35.3" y="259.5">1</text>
<text x="45.5" y="259.7">V2 Insulation Side A</text>
<text x="20.2" y="267">4</text>
<text x="35.2" y="267">2</text>
<text x="45.5" y="267.1">V2 Insulation Spacer</text>
<text x="250.9" y="268.1">Drawn By</text>
<text x="313.6" y="267.8">Part Name</text>
<text x="20.1" y="274.5">5</text>
<text x="33.6" y="274.5">12</text>
<text x="45.1" y="274.7">M5 WASHER DIN 125</text>
<text x="256.5" y="273.5">Roy Berntsen</text>
<text x="315" y="273.5">V2 Panel Side A</text>
<text x="20.2" y="282">6</text>
<text x="33.6" y="282">12</text>
<text x="313.2" y="280.7">Date</text>
<text x="45.1" y="282.1">M5x40 HEX DIN 931</text>
<text x="220.7" y="282.6">REV.</text>
<text x="250.4" y="282.7">Scale</text>
<text x="260.3" y="286.9">1:10</text>
<text x="20.1" y="289.4">7</text>
<text x="33.6" y="289.5">12</text>
<text x="45.1" y="289.6">M5 Nut Hammer Nut</text>
<text x="224" y="288.1">V2 BETA</text>
</g>
<g font-size="3.5">
<text x="33" y="13.7">1</text>
<text x="83" y="13.7">2</text>
<text x="133" y="13.7">3</text>
<text x="183" y="13.7">4</text>
<text x="233" y="13.7">5</text>
<text x="283" y="13.7">6</text>
<text x="333" y="13.7">7</text>
<text x="383" y="13.7">8</text>
<text x="10.3" y="35.1">A</text>
<text x="405.3" y="35.1">A</text>
<text x="57.8" y="57.4" transform="rotate(-90 57.8 57.4)">±1</text>
<text x="10.3" y="83">B</text>
<text x="405.3" y="83">B</text>
<text x="10.2" y="130.8">C</text>
<text x="405.2" y="130.8">C</text>
<text x="57.8" y="134.7" transform="rotate(-90 57.8 134.7)">±1</text>
<text x="10.2" y="178.6">D</text>
<text x="405.2" y="178.6">D</text>
<text x="10.3" y="226.4">E</text>
<text x="405.3" y="226.4">E</text>
<text x="10.4" y="274.3">F</text>
<text x="405.4" y="274.3">F</text>
<text x="33" y="295.7">1</text>
<text x="83" y="295.7">2</text>
<text x="133" y="295.7">3</text>
<text x="183" y="295.7">4</text>
<text x="233" y="295.7">5</text>
<text x="283" y="295.7">6</text>
<text x="333" y="295.7">7</text>
<text x="383" y="295.7">8</text>
</g>
</svg>
